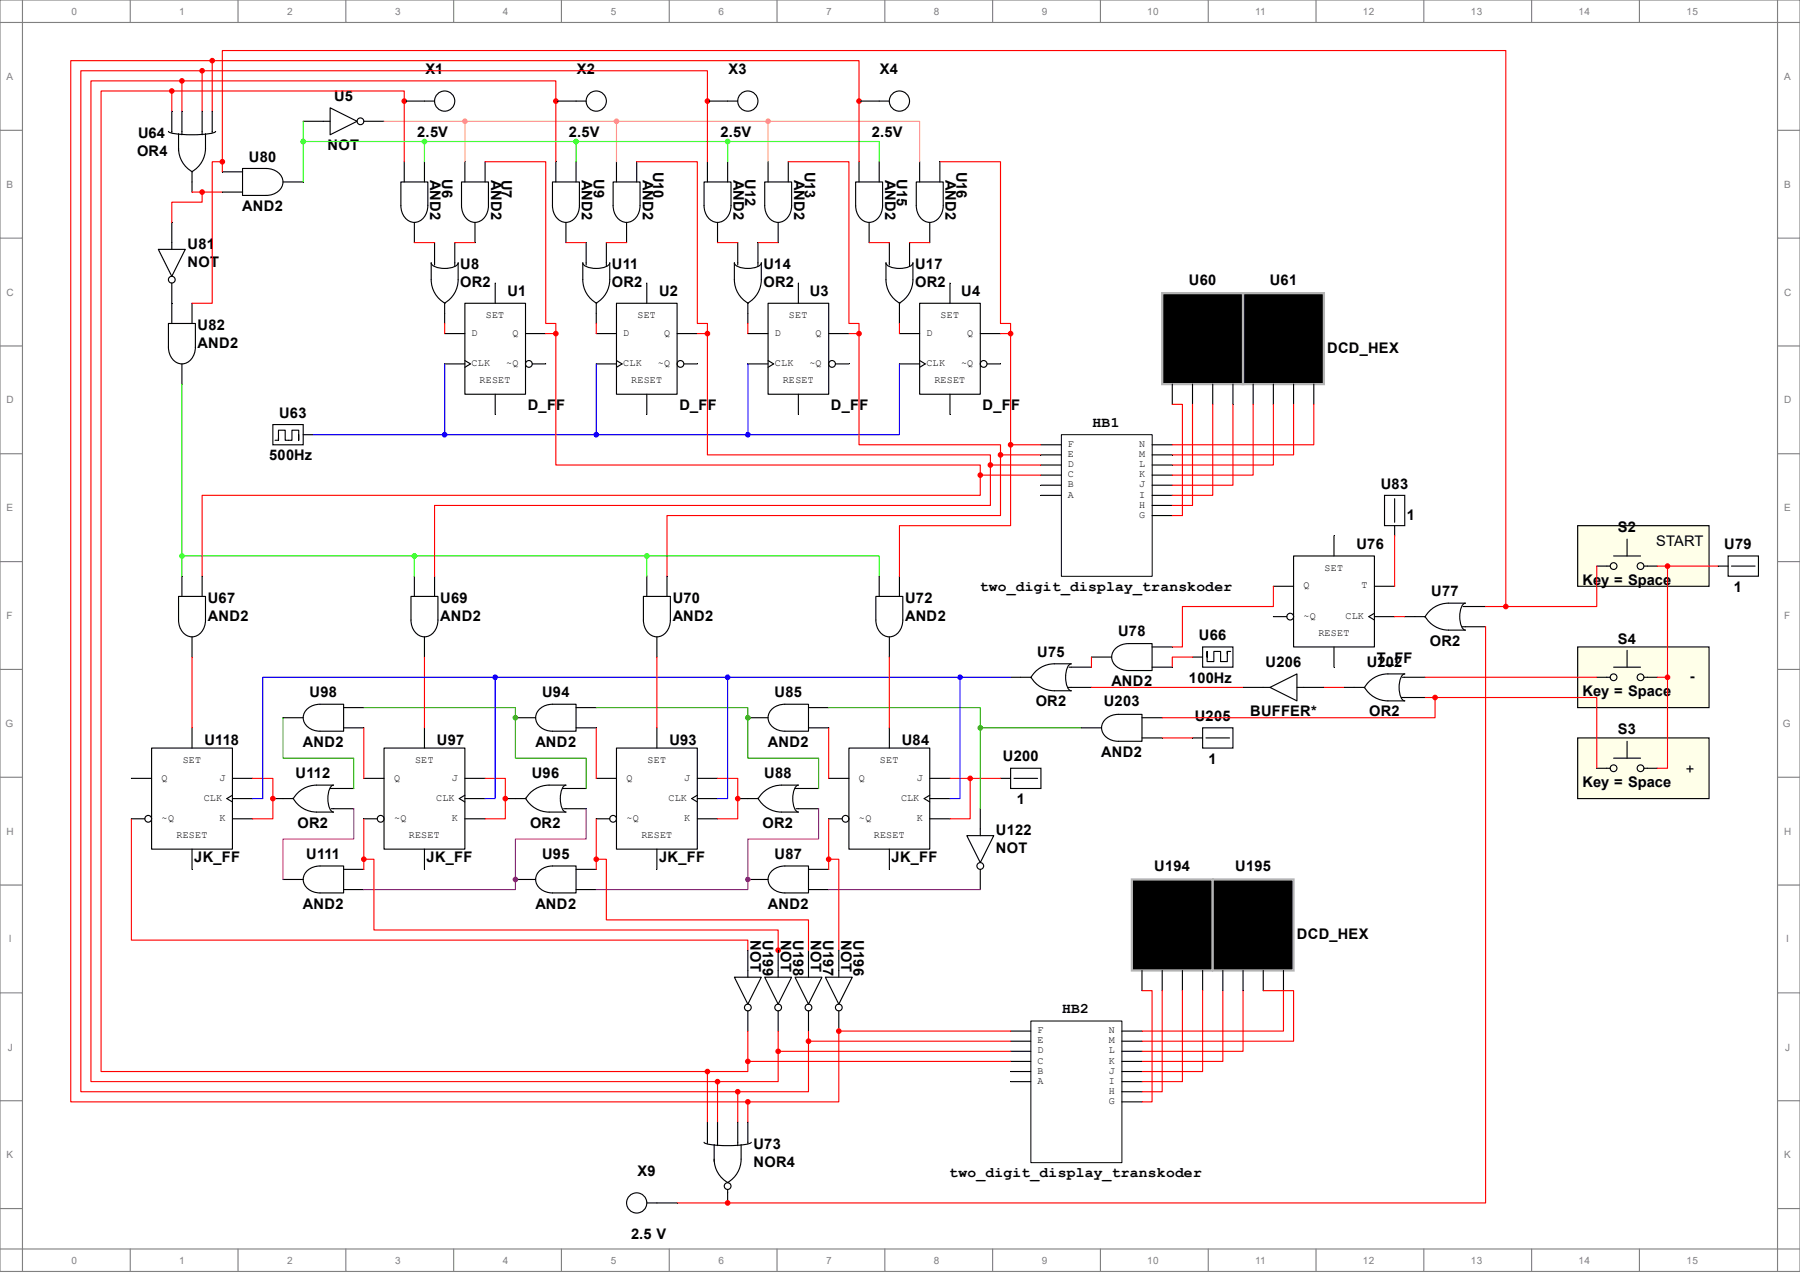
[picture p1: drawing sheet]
<svg xmlns="http://www.w3.org/2000/svg" width="297mm" height="210mm" viewBox="0 0 297 210" stroke-linecap="round" stroke-linejoin="round" font-family="sans-serif">
<g fill="none" stroke="#808080" stroke-width=".19">
<path d="M0 0h297v209.8h-297zM0 3.7h297M3.7 0v209.8M21.5 0v3.7M39.3 0v3.7M57.1 0v3.7M74.9 0v3.7M92.6 0v3.7M110.4 0v3.7M128.2 0v3.7M146 0v3.7M163.8 0v3.7"/>
<path d="M181.6 0v3.7M199.4 0v3.7M217.2 0v3.7M234.9 0v3.7M252.7 0v3.7M270.5 0v3.7M293.3 0v209.8M0 21.5h3.7M0 39.3h3.7M293.3 21.5h3.7M293.3 39.3h3.7M0 57.1h3.7"/>
<path d="M293.3 57.1h3.7M0 74.9h3.7M293.3 74.9h3.7M0 92.7h3.7M293.3 92.7h3.7M0 110.4h3.7M293.3 110.4h3.7M0 128.2h3.7M293.3 128.2h3.7M0 146h3.7M293.3 146h3.7M0 163.8h3.7"/>
<path d="M293.3 163.8h3.7M0 181.6h3.7M0 199.4h3.7M293.3 181.6h3.7M293.3 199.4h3.7M0 206.1h297M21.5 206.1v3.7M39.3 206.1v3.7M57.1 206.1v3.7M74.9 206.1v3.7M92.6 206.1v3.7M110.4 206.1v3.7"/>
<path d="M128.2 206.1v3.7M146 206.1v3.7M163.8 206.1v3.7M181.6 206.1v3.7M199.4 206.1v3.7M217.2 206.1v3.7M234.9 206.1v3.7M252.7 206.1v3.7M270.5 206.1v3.7"/>
</g>
<g fill="#ffffe9" stroke="#000" stroke-width=".19">
<path d="M260.3 86.7h21.7v10h-21.7z" fill-rule="evenodd"/>
<path d="M260.3 106.7h21.7v10h-21.7z" fill-rule="evenodd"/>
<path d="M260.3 121.7h21.7v10h-21.7z" fill-rule="evenodd"/>
</g>
<g fill="none" stroke="#000" stroke-width=".19">
<path d="M28.3 18.3v3.6M30 18.3v3.9M33.4 18.3v3.9M35 18.3v3.6M54.5 17.8l4.4 2.2-4.4 2.2zM66.7 16.7h5M91.7 16.7h5M116.7 16.7h5M141.7 16.7h5M27.8 21.7a5.2 5.2 0 0 0 3 .5l3.3-.1a2.08 2.08 0 0 0 1.5-.4M28.3 36.7v4.4M29.5 24.5a4.4 4.4 0 0 0 2.3 3.9"/>
<path d="M29.5 22.1v2.7M33.9 22.1a7.1 7.1 0 0 1-.8 4.9l-.9 .9-.5 .4v3.4M36.7 28.4h3.3M36.7 31.7h3.3M40 27.8h3.9a2.4 2.4 0 0 1 2.7 2.7 2.73 2.73 0 0 1-2.7 1.7h-3.9zM46.7 30h3.3M50 20h4.5M60 20h3.4M66.1 30h4.5v3.9a2.4 2.4 0 0 1-2.7 2.7 2.72 2.72 0 0 1-1.8-2.7zM66.7 26.7v3.3M68.4 36.7v3.3M70 26.7v3.3"/>
<path d="M76.2 30h4.4v3.9a2.4 2.4 0 0 1-2.7 2.7 2.72 2.72 0 0 1-1.7-2.7zM76.7 26.7v3.3M78.4 36.7v3.3M80 26.7v3.3M91.2 30h4.4v3.9a2.4 2.4 0 0 1-2.7 2.7 2.72 2.72 0 0 1-1.7-2.7zM91.7 26.7v3.3M93.4 36.7v3.3M95.1 26.7v3.3M101.2 30h4.4v3.9a2.4 2.4 0 0 1-2.7 2.7 2.72 2.72 0 0 1-1.7-2.7zM101.7 26.7v3.3M103.4 36.7v3.3M105.1 26.7v3.3"/>
<path d="M116.2 30h4.4v3.9a2.4 2.4 0 0 1-2.7 2.7 2.72 2.72 0 0 1-1.7-2.7zM116.7 26.7v3.3M118.4 36.7v3.3M120.1 26.7v3.3M126.2 30h4.4v3.9a2.4 2.4 0 0 1-2.7 2.7 2.72 2.72 0 0 1-1.7-2.7zM126.7 26.7v3.3M128.4 36.7v3.3M130.1 26.7v3.3M141.2 30h4.4v3.9a2.4 2.4 0 0 1-2.7 2.7 2.72 2.72 0 0 1-1.7-2.7zM141.7 26.7v3.3M143.4 36.7v3.3M145.1 26.7v3.3"/>
<path d="M151.2 30h4.4v3.9a2.4 2.4 0 0 1-2.7 2.7 2.72 2.72 0 0 1-1.7-2.7zM151.7 26.7v3.3M153.4 36.7v3.3M155.1 26.7v3.3M26.1 41.1h4.5l-2.3 4.5zM27.8 53.4h4.4v3.9a2.4 2.4 0 0 1-2.7 2.7 2.72 2.72 0 0 1-1.7-2.7zM28.3 46.7v6.7M31.7 50v3.4M71.7 40v3.7M73.4 50a4.4 4.4 0 0 0 2.2-3.9v-2.7a.79 .79 0 0 1-.7 .6 3.9 3.9 0 0 1-3.7-.4l-.1-.2a8.3 8.3 0 0 0 .5 4.7 4.4 4.4 0 0 0 1.9 1.9M73.4 55h3.3M73.4 50v3.4"/>
<path d="M75 40v3.9M76.7 50h10v15h-10zM76.7 59.5l.9 .5-.9 .6M81.7 46.7v3.3M86.7 55h3.3M96.7 40v3.7M98.4 50a4.4 4.4 0 0 0 2.2-3.9v-2.7a.79 .79 0 0 1-.6 .6 3.9 3.9 0 0 1-3.8-.4v-.2a8.3 8.3 0 0 0 .4 4.7 4.4 4.4 0 0 0 1.9 1.9M98.4 55h3.3M98.4 50v3.4M100.1 40v3.9M101.7 50h10v15h-10zM101.7 59.5l.9 .5-.9 .6"/>
<path d="M106.7 46.7v3.3M111.7 55h3.4M121.7 40v3.7M123.4 50a4.4 4.4 0 0 0 2.2-3.9v-2.7a.79 .79 0 0 1-.6 .6 3.9 3.9 0 0 1-3.7-.4l-.1-.2a8.3 8.3 0 0 0 .4 4.7 4.4 4.4 0 0 0 1.9 1.9M123.4 55h3.3M123.4 50v3.4M125.1 40v3.9M126.7 50h10v15h-10zM126.7 59.5l1 .5-1 .6M131.7 46.7v3.3M136.7 55h3.4M146.7 40v3.7"/>
<path d="M148.4 50a4.4 4.4 0 0 0 2.2-3.9v-2.7a.79 .79 0 0 1-.6 .6 3.9 3.9 0 0 1-3.7-.4l-.1-.2a8.3 8.3 0 0 0 .4 4.7 4.4 4.4 0 0 0 1.9 1.9M148.4 55h3.3M148.4 50v3.4M150.1 40v3.9M151.7 50h10.1v15h-10.1zM151.7 59.5l1 .5-1 .6M156.7 46.7v3.3M161.8 55h3.3M30 60v3.4M45 70h5v3.4h-5zM45.4 72.6h.6M49.3 71.7v.9v-1.6h-1.1v1.6h-1.1v-1.6h-1.1v1.6v-.3"/>
<path d="M50 71.7h1.7M73.4 60h3.3M81.7 65v3.4M87.8 60h2.2M98.4 60h3.3M106.7 65v3.4M112.8 60h2.3M123.4 60h3.3M131.7 65v3.4M137.9 60h2.2M148.4 60h3.3M156.7 65v3.4"/>
<path d="M162.9 60h2.2M171.8 78.4h3.3M171.8 76.7h3.3M171.8 75h3.3M171.8 73.4h3.3M190.1 78.4h3.3M190.1 76.7h3.3M190.1 75h3.3M190.1 73.4h3.3M193.4 63.4v3.3M196.8 63.4v3.3M200.1 63.4v3.3"/>
<path d="M203.4 63.4v3.3M206.8 63.4v3.3M210.1 63.4v3.3M213.4 63.4v3.3M216.8 63.4v3.3M29.5 98.4h4.4v3.9a2.4 2.4 0 0 1-2.7 2.7 2.72 2.72 0 0 1-1.7-2.7zM30 95.1v3.3M33.4 95.1v3.3M67.8 98.4h4.5v3.9a2.4 2.4 0 0 1-2.8 2.7 2.72 2.72 0 0 1-1.7-2.7zM68.4 95.1v3.3M71.7 95.1v3.3M106.7 95.1v3.3"/>
<path d="M110.1 95.1v3.3M144.5 98.4h4.5v3.9a2.4 2.4 0 0 1-2.8 2.7 2.72 2.72 0 0 1-1.7-2.7zM145.1 95.1v3.3M148.4 95.1v3.3M171.8 81.7h3.3M171.8 80h3.3M190.1 81.7h3.3M190.1 80h3.3M190.1 83.4h3.3M190.1 85.1h3.3M210.1 96.7h3.3M213.4 91.7h13.4v15h-13.4z"/>
<path d="M220.1 88.4v3.3M226.8 96.7h3.3M228.5 81.7h3.3v5h-3.3zM230.1 82.3v3.9M230.1 86.7v1.7M241.8 99.5a8.3 8.3 0 0 0-4.8 .5 4.4 4.4 0 0 0-1.9 1.8M241.8 99.5a2.07 2.07 0 0 0-.9 2.2 2.08 2.08 0 0 0 .9 2.3M263.5 93.4h2.2M266.3 91.7h4.4M268.5 88.9v2.8M271.3 93.4h2.2M283.5 93.4h1.7"/>
<path d="M285.2 91.7h5v3.4h-5zM285.7 93.4h3.9M31.7 105.1v3.3M46.7 118.4h3.3M52.8 116.2h3.9v4.4h-3.9a2.4 2.4 0 0 1-2.7-2.7 2.72 2.72 0 0 1 2.7-1.7M56.7 116.7h3.3M70 105.1v3.3M85 118.4h3.4M91.2 116.2h3.9v4.4h-3.9a2.4 2.4 0 0 1-2.7-2.7 2.72 2.72 0 0 1 2.7-1.7M95.1 116.7h3.3M108.4 105.1v3.3M110.6 102.3v-3.9h-4.4v3.9a2.4 2.4 0 0 0 2.7 2.7 2.73 2.73 0 0 0 1.7-2.7"/>
<path d="M123.4 118.4h3.3M129.5 116.2h3.9v4.4h-3.9a2.4 2.4 0 0 1-2.7-2.7 2.72 2.72 0 0 1 2.7-1.7M133.4 116.7h3.3M146.7 105.1v3.3M166.8 111.7h3.3M170.1 111.7a4.4 4.4 0 0 0 3.9 2.3h2.8a2.08 2.08 0 0 1-1-2.3 2.07 2.07 0 0 1 1-2.2 8.3 8.3 0 0 0-4.8 .5 4.4 4.4 0 0 0-1.9 1.8M176.2 113.4h3.9M176.4 110.1h3.7M180.1 108.4h3.3M182.4 118.7a3.1 3.1 0 0 1 2.1-.8h3.9v4.4h-3.9a2.4 2.4 0 0 1-2.7-2.7zM184 107a3.1 3.1 0 0 1 2.2-.8h3.9v4.4h-3.9a2.4 2.4 0 0 1-2.7-2.7zM188.4 118.4h3.4"/>
<path d="M190.1 110.1h3.3M190.1 106.7h3.3M196.8 108.4h1.6M198.4 106.7h5v3.4h-5zM202.5 107.8v-.3v1.6h-1.1v-1.6h-1.1v1.6h-1.1v-1.6v.9M202.5 107.5h.6M205.1 113.4h4.5M209.6 113.4l4.4-2.2v4.4zM210.1 101.7h2.2M214 113.4h4.5M220.1 106.7v3.4M221.8 113.4h3.3"/>
<path d="M225.2 113.4a4.4 4.4 0 0 0 3.8 2.2h2.8a2.08 2.08 0 0 1-.9-2.2 2.07 2.07 0 0 1 .9-2.2h-2.8a4.4 4.4 0 0 0-3.9 2.3M226.8 101.7h3.3M226.8 101.2l-.9 .5 .9 .6M231.2 115.1h3.9M231.4 111.7h3.7M231.8 101.7h3.3M235.2 101.7a4.4 4.4 0 0 0 3.8 2.3h2.8M241.2 103.4h3.9M241.4 100.1h3.7M263.5 111.7h2.2M266.3 110.1h4.4M268.5 107.3v2.8"/>
<path d="M271.3 111.7h2.2M21.7 128.4h3.3M21.7 135.1h2.2M25 123.4h13.4v16.7h-13.4zM31.7 120.1v3.3M38.4 128.4h3.3M38.4 135.1h3.3M38.4 131.7h3.3M38.4 131.2l-1 .5 1 .6M45 131.7h3.4M48.4 131.7a4.4 4.4 0 0 0 3.8 2.3h2.8a2.08 2.08 0 0 1-.9-2.3 2.07 2.07 0 0 1 .9-2.2h-2.8a4.4 4.4 0 0 0-3.8 2.3M54.5 130.1h3.9"/>
<path d="M54.7 133.4h3.7M56.7 120.1h3.3M60 128.4h3.4M60 135.1h2.3M63.4 123.4h13.3v16.7h-13.3zM70 120.1v3.3M76.7 128.4h3.3M76.7 135.1h3.3M76.7 131.7h3.3M76.7 131.2l-.9 .5 .9 .6M83.4 131.7h3.3M86.7 131.7a4.4 4.4 0 0 0 3.9 2.3h2.8a2.08 2.08 0 0 1-.9-2.3 2.07 2.07 0 0 1 .9-2.2h-2.8a4.4 4.4 0 0 0-3.9 2.3"/>
<path d="M92.8 130.1h3.9M93 133.4h3.7M95.1 120.1h3.3M98.4 128.4h3.3M98.4 135.1h2.2M101.7 123.4h13.4v16.7h-13.4zM108.4 120.1v3.3M115.1 128.4h3.3M115.1 135.1h3.3M115.1 131.7h3.3M115.1 131.2l-1 .5 1 .6M121.7 131.7h3.4"/>
<path d="M125.1 131.7a4.4 4.4 0 0 0 3.9 2.3h2.7M131.2 130.1h3.9M131.4 133.4h3.7M131.7 129.5a8.4 8.4 0 0 0-4.7 .5 4.4 4.4 0 0 0-1.9 1.8M131.7 129.5a2.07 2.07 0 0 0-.9 2.2 2.08 2.08 0 0 0 .9 2.3M133.4 120.1h3.3M136.7 128.4h3.4M136.7 135.1h2.3M140.1 123.4h13.3v16.7h-13.3zM146.7 120.1v3.3M153.4 128.4h3.3M153.4 135.1h3.3"/>
<path d="M153.4 131.7h3.3M153.4 131.2l-.9 .5 .9 .6M159.5 137.9h4.5l-2.2 4.4zM161.8 133.4v4.5M165.1 128.4h1.7M166.8 126.7h5v3.4h-5zM167.3 128.4h3.9M178.4 120.1h3.4M188.4 121.7h3.4M196.8 121.7h1.6M198.4 120.1h5v3.3h-5zM199 121.7h3.9"/>
<path d="M263.5 126.7h2.2M266.3 125.1h4.4M268.5 122.3v2.8M271.3 126.7h2.2M31.7 140.1v3.3M46.7 145.1h3.3M50.6 143.7a3.1 3.1 0 0 1 2.2-.8h3.9v4.4h-3.9a2.4 2.4 0 0 1-2.7-2.7zM56.7 143.4h3.3M56.7 146.8h3.3M70 140.1v3.3M85 145.1h3.4M89 143.7a3.1 3.1 0 0 1 2.2-.8h3.9v4.4h-3.9a2.4 2.4 0 0 1-2.7-2.7z"/>
<path d="M95.1 143.4h3.3M95.1 146.8h3.3M108.4 140.1v3.3M123.4 156.8v4.4M123.4 145.1h3.3M127.3 143.7a3.1 3.1 0 0 1 2.2-.8h3.9v4.4h-3.9a2.4 2.4 0 0 1-2.7-2.7zM128.4 156.8v4.4M133.4 143.4h3.3M133.4 146.8h3.3M133.4 156.8v4.4M138.4 156.8v4.4M146.7 140.1v3.3"/>
<path d="M161.8 143.4v3.4M121.2 161.2h4.4l-2.2 4.5zM123.4 166.8v3.3M126.2 161.2h4.4l-2.2 4.5zM128.4 166.8v3.3M131.2 161.2h4.4l-2.2 4.5zM133.4 166.8v3.3M136.2 161.2h4.4l-2.2 4.5zM138.4 166.8v3.3M166.8 178.4h3.3M166.8 176.8h3.3M166.8 175.1h3.3"/>
<path d="M166.8 173.4h3.3M166.8 171.8h3.3M166.8 170.1h3.3M185.1 178.4h3.3M185.1 176.8h3.3M185.1 175.1h3.3M185.1 173.4h3.3M185.1 171.8h3.3M185.1 170.1h3.3M188.4 160.1v3.3M191.8 160.1v3.3M195.1 160.1v3.3"/>
<path d="M198.4 160.1v3.3M201.8 160.1v3.3M205.1 160.1v3.3M208.4 160.1v3.3M211.8 160.1v3.3M106.7 198.5h5M116.2 188.5a5.2 5.2 0 0 0 3 .5l3.3-.1a2.08 2.08 0 0 0 1.5-.4M116.7 185.1v3.5M117.8 191.2a4.4 4.4 0 0 0 2.3 3.9M117.8 188.8v2.8M118.4 185.1v3.9M120.1 196.2v2.3"/>
<path d="M121.7 185.1v3.9M122.3 188.8v2.4M122.3 191.2a4.4 4.4 0 0 1-2.3 3.9M123.4 185.1v3.5M185.1 180.1h3.3M185.1 181.8h3.3"/>
<circle cx="73.4" cy="16.7" r="1.67"/>
<circle cx="98.4" cy="16.7" r="1.67"/>
<circle cx="123.4" cy="16.7" r="1.67"/>
<circle cx="148.4" cy="16.7" r="1.67"/>
<circle cx="59.5" cy="20" r=".56"/>
<circle cx="28.3" cy="46.1" r=".56"/>
<circle cx="87.3" cy="60" r=".56"/>
<circle cx="112.3" cy="60" r=".56"/>
<circle cx="137.3" cy="60" r=".56"/>
<circle cx="162.3" cy="60" r=".56"/>
<circle cx="266.3" cy="93.4" r=".56"/>
<circle cx="270.7" cy="93.4" r=".56"/>
<circle cx="212.9" cy="101.7" r=".56"/>
<circle cx="266.3" cy="111.7" r=".56"/>
<circle cx="270.7" cy="111.7" r=".56"/>
<circle cx="24.5" cy="135.1" r=".56"/>
<circle cx="62.8" cy="135.1" r=".56"/>
<circle cx="101.2" cy="135.1" r=".56"/>
<circle cx="139.5" cy="135.1" r=".56"/>
<circle cx="266.3" cy="126.7" r=".56"/>
<circle cx="270.7" cy="126.7" r=".56"/>
<circle cx="161.8" cy="142.9" r=".56"/>
<circle cx="123.4" cy="166.2" r=".56"/>
<circle cx="128.4" cy="166.2" r=".56"/>
<circle cx="133.4" cy="166.2" r=".56"/>
<circle cx="138.4" cy="166.2" r=".56"/>
<circle cx="105.1" cy="198.5" r="1.67"/>
<circle cx="120.1" cy="195.7" r=".56"/>
</g>
<g fill="#1200ff" stroke="#1200ff" stroke-width=".19">
<circle cx="123.4" cy="71.7" r=".37"/>
<circle cx="98.4" cy="71.7" r=".37"/>
<circle cx="73.4" cy="71.7" r=".37"/>
<circle cx="120.1" cy="111.7" r=".37"/>
<circle cx="81.7" cy="111.7" r=".37"/>
<circle cx="158.4" cy="111.7" r=".37"/>
</g>
<path d="M51.7 71.7h71.7M73.4 60v11.7M98.4 60v11.7M123.4 60v11.7M148.4 60v11.7h-25M81.7 111.7v20h-1.7M81.7 111.7h-38.3v20h-1.7M81.7 111.7h85.1M120.1 111.7v20h-1.7M158.4 111.7v20h-1.7" fill="none" stroke="#1200ff" stroke-width=".19"/>
<g fill="none" stroke="#f00" stroke-width=".19">
<path d="M28.3 15h38.4v1.7M28.3 15h-11.6v161.8h100M28.3 15v3.3M30 13.3h61.7v3.4M30 13.3h-15v165.1h103.4M30 13.3v5M33.4 11.7h83.3v5M33.4 11.7h-20.1v168.4h108.4M33.4 11.7v6.6M35 10h106.7v6.7M35 10h-23.3v171.8h111.7M35 10v8.3"/>
<path d="M66.7 16.7h.1M66.7 16.7v10M91.7 16.7h.1M91.7 16.7v10M116.7 16.7h.1M116.7 16.7v10M141.7 16.7h.1M141.7 16.7v10M31.7 31.7h5M33.4 31.7v1.7h-5.1v3.3M36.7 26.7h-1.7v23.3h-3.3M36.7 26.7v-18.4h211.8v91.8"/>
<path d="M36.7 26.7v1.7M80 26.7h10v26.7h1.7v1.6M105.1 26.7h10v26.7h1.6v1.6M130.1 26.7h10v26.7h1.6v1.6M155.1 26.7h10v26.7h1.7v1.6M68.4 40h3.3M73.4 53.4v1.6M75 40h3.4M90 55h1.7M91.7 55v21.7h70.1v1.7M93.4 40h3.3M98.4 53.4v1.6"/>
<path d="M100.1 40h3.3M115.1 55h1.6M116.7 55v20h46.7v1.7M118.4 40h3.3M123.4 53.4v1.6M125.1 40h3.3M140.1 55h1.6M141.7 55v18.4h23.4v1.6M143.4 40h3.3M148.4 53.4v1.6M150.1 40h3.3M165.1 55h1.7"/>
<path d="M166.8 55v18.4M161.8 78.4v3.3h-128.4v13.4M161.8 78.4h10M163.4 76.7v6.7h-91.7v11.7M163.4 76.7h8.4M165.1 75v10.1h-55v10M165.1 75h6.7M166.8 73.4v13.3h-18.4v8.4M166.8 73.4h5M193.4 66.7h1.7v18.4h-1.7M196.8 66.7v16.7h-3.4M200.1 66.7v15h-6.7"/>
<path d="M203.4 66.7v13.3h-10M206.8 66.7v11.7h-13.4M210.1 66.7v10h-16.7M213.4 66.7v8.3h-20M216.8 66.7v6.7h-23.4M210.1 96.7v3.4h-15v6.6h-1.7M230.1 88.4v8.3M263.5 93.4v6.7h-15M273.5 93.4h10M275.1 93.4v18.3M31.7 108.4v11.7M70 108.4v11.7"/>
<path d="M108.4 108.4v11.7M146.7 108.4v11.7M180.1 113.4h25M180.1 108.4v1.7M196.8 108.4h-3.4v1.7M218.5 113.4h3.3M230.1 101.7h1.7M235.1 111.7h28.4M235.1 115.1h1.7M236.8 115.1v3.3h-45M236.8 115.1h26.7v11.6M245.1 103.4v95.1h-133.4"/>
<path d="M245.1 100.1h3.4M273.5 111.7h1.6M275.1 111.7v15h-1.6M21.7 135.1v20h101.7v1.7M41.7 128.4h3.3v6.7h-3.3M60 120.1v8.3M60 135.1v8.3M80 128.4h3.4v6.7h-3.4M98.4 120.1v8.3M98.4 135.1v8.3M118.4 128.4h3.3v6.7h-3.3M136.7 120.1v8.3"/>
<path d="M136.7 135.1v8.3M156.7 128.4h8.4M160.1 128.4v6.7h-3.4M191.8 121.7h5M60 141.8h1.7v11.6h66.7v3.4M98.4 141.8h1.7v10h33.3v5M136.7 141.8h1.7v15M116.7 176.8v8.3M118.4 178.4v6.7M123.4 175.1v1.7h-6.7M123.4 170.1v5M123.4 175.1h43.4"/>
<path d="M128.4 173.4v5h-10M128.4 170.1v3.3M128.4 173.4h38.4M133.4 171.8v8.3h-11.7M133.4 170.1v1.7M133.4 171.8h33.4M166.8 170.1h-28.4v11.7h-15M188.4 163.4h1.7v18.4h-1.7M191.8 163.4v16.7h-3.4M195.1 163.4v15h-6.7M198.4 163.4v13.4h-10M201.8 163.4v11.7h-13.4"/>
<path d="M205.1 163.4v10h-16.7M208.4 163.4h5v8.4h-25M211.8 163.4v6.7h-23.4M121.7 180.1v5M123.4 181.8v3.3"/>
</g>
<g fill="#ffc057" stroke="#ffc057" stroke-width=".19">
<circle cx="76.7" cy="20" r=".37"/>
<circle cx="101.7" cy="20" r=".37"/>
<circle cx="126.7" cy="20" r=".37"/>
</g>
<path d="M63.4 20h63.3M76.7 20v6.7M101.7 20v6.7M126.7 20h25v6.7M126.7 20v6.7" fill="none" stroke="#ffc057" stroke-width=".19"/>
<g fill="#12ff00" stroke="#12ff00" stroke-width=".19">
<circle cx="95.1" cy="23.3" r=".37"/>
<circle cx="120.1" cy="23.3" r=".37"/>
<circle cx="30" cy="91.7" r=".37"/>
<circle cx="68.4" cy="91.7" r=".37"/>
<circle cx="106.7" cy="91.7" r=".37"/>
<circle cx="70" cy="23.3" r=".37"/>
<circle cx="50" cy="23.3" r=".37"/>
</g>
<path d="M50 23.3h70.1M50 20v10M70 23.3v3.4M95.1 23.3v3.4M120.1 23.3h25v3.4M120.1 23.3v3.4M30 63.4v31.7M30 91.7h76.7M68.4 91.7v3.4M106.7 91.7h38.4v3.4M106.7 91.7v3.4" fill="none" stroke="#12ff00" stroke-width=".19"/>
<g fill="#f00" stroke="#f00" stroke-width=".19">
<circle cx="91.7" cy="55" r=".37"/>
<circle cx="116.7" cy="55" r=".37"/>
<circle cx="141.7" cy="55" r=".37"/>
<circle cx="166.8" cy="55" r=".37"/>
<circle cx="121.7" cy="131.7" r=".37"/>
<circle cx="83.4" cy="131.7" r=".37"/>
<circle cx="45" cy="131.7" r=".37"/>
<circle cx="60" cy="141.8" r=".37"/>
<circle cx="98.4" cy="141.8" r=".37"/>
<circle cx="128.4" cy="156.8" r=".37"/>
<circle cx="136.7" cy="141.8" r=".37"/>
<circle cx="160.1" cy="128.4" r=".37"/>
<circle cx="123.4" cy="175.1" r=".37"/>
<circle cx="128.4" cy="173.4" r=".37"/>
<circle cx="133.4" cy="171.8" r=".37"/>
<circle cx="138.4" cy="170.1" r=".37"/>
<circle cx="166.8" cy="73.4" r=".37"/>
<circle cx="165.1" cy="75" r=".37"/>
<circle cx="163.4" cy="76.7" r=".37"/>
<circle cx="161.8" cy="78.4" r=".37"/>
<circle cx="66.7" cy="16.7" r=".37"/>
<circle cx="91.7" cy="16.7" r=".37"/>
<circle cx="116.7" cy="16.7" r=".37"/>
<circle cx="141.7" cy="16.7" r=".37"/>
<circle cx="28.3" cy="15" r=".37"/>
<circle cx="30" cy="13.3" r=".37"/>
<circle cx="33.4" cy="11.7" r=".37"/>
<circle cx="35" cy="10" r=".37"/>
<circle cx="33.4" cy="31.7" r=".37"/>
<circle cx="36.7" cy="26.7" r=".37"/>
<circle cx="123.4" cy="181.8" r=".37"/>
<circle cx="121.7" cy="180.1" r=".37"/>
<circle cx="118.4" cy="178.4" r=".37"/>
<circle cx="116.7" cy="176.8" r=".37"/>
<circle cx="236.8" cy="115.1" r=".37"/>
<circle cx="275.1" cy="93.4" r=".37"/>
<circle cx="275.1" cy="111.7" r=".37"/>
<circle cx="248.5" cy="100.1" r=".37"/>
<circle cx="120.1" cy="198.5" r=".37"/>
</g>
<path d="M175.1 71.7h15v23.4h-15zM170.1 168.4h15v23.4h-15z" fill="none" stroke="#000" stroke-width=".17"/>
<g fill="#000" stroke="#b4b4b4" stroke-width=".37">
<path d="M191.8 48.4h13.3v15h-13.3z" fill-rule="evenodd"/>
<path d="M205.1 48.4h13.4v15h-13.4z" fill-rule="evenodd"/>
<path d="M186.8 145.1h13.3v15h-13.3z" fill-rule="evenodd"/>
<path d="M200.1 145.1h13.3v15h-13.3z" fill-rule="evenodd"/>
</g>
<path d="M46.7 118.4v6.7h11.7v5M60 116.7h25v8.4h11.7v5M98.4 116.7h25v8.4h11.7v5M136.7 116.7h25.1v3.4M161.8 120.1h16.6M161.8 120.1v13.3" fill="none" stroke="#27c000" stroke-width=".19"/>
<path d="M58.4 133.4v5h-11.7v6.7M96.7 133.4v5h-11.7v8.4h-25M135.1 133.4v5h-11.7v8.4h-25M136.7 146.8h25.1" fill="none" stroke="#aa00c0" stroke-width=".19"/>
<g fill="#27c000" stroke="#27c000" stroke-width=".19">
<circle cx="123.4" cy="118.4" r=".37"/>
<circle cx="85" cy="118.4" r=".37"/>
<circle cx="161.8" cy="120.1" r=".37"/>
</g>
<g fill="#aa00c0" stroke="#aa00c0" stroke-width=".19">
<circle cx="85" cy="145.1" r=".37"/>
<circle cx="123.4" cy="145.1" r=".37"/>
</g>
<g font-size="2.4">
<text x="55.1" y="16.6">U5</text>
<text x="70.2" y="12.2">X1</text>
<text x="95.2" y="12.2">X2</text>
<text x="120.2" y="12.2">X3</text>
<text x="145.2" y="12.2">X4</text>
<text x="22.8" y="22.8">U64</text>
<text x="68.8" y="22.6">2.5V</text>
<text x="93.9" y="22.6">2.5V</text>
<text x="118.9" y="22.6">2.5V</text>
<text x="143.8" y="22.6">2.5V</text>
<text x="22.6" y="25.7">OR4</text>
<text x="41.1" y="26.7">U80</text>
<text x="54.1" y="24.8">NOT</text>
<text x="71" y="29.6" transform="rotate(90 71 29.6)">AND2</text>
<text x="72.9" y="29.5" transform="rotate(90 72.9 29.5)">U6</text>
<text x="81" y="29.6" transform="rotate(90 81 29.6)">AND2</text>
<text x="82.8" y="29.7" transform="rotate(90 82.8 29.7)">U7</text>
<text x="96" y="29.6" transform="rotate(90 96 29.6)">AND2</text>
<text x="98" y="29.5" transform="rotate(90 98 29.5)">U9</text>
<text x="106" y="29.6" transform="rotate(90 106 29.6)">AND2</text>
<text x="107.8" y="28.3" transform="rotate(90 107.8 28.3)">U10</text>
<text x="121" y="29.6" transform="rotate(90 121 29.6)">AND2</text>
<text x="123" y="29.5" transform="rotate(90 123 29.5)">U12</text>
<text x="131" y="29.6" transform="rotate(90 131 29.6)">AND2</text>
<text x="132.8" y="28.3" transform="rotate(90 132.8 28.3)">U13</text>
<text x="146.1" y="29.6" transform="rotate(90 146.1 29.6)">AND2</text>
<text x="148" y="29.5" transform="rotate(90 148 29.5)">U15</text>
<text x="156" y="29.6" transform="rotate(90 156 29.6)">AND2</text>
<text x="157.8" y="28.3" transform="rotate(90 157.8 28.3)">U16</text>
<text x="40" y="34.8">AND2</text>
<text x="30.9" y="41.1">U81</text>
<text x="30.9" y="44.1">NOT</text>
<text x="75.9" y="44.4">U8</text>
<text x="75.9" y="47.4">OR2</text>
<text x="101" y="44.4">U11</text>
<text x="101" y="47.4">OR2</text>
<text x="126" y="44.4">U14</text>
<text x="126" y="47.4">OR2</text>
<text x="151" y="44.4">U17</text>
<text x="151" y="47.4">OR2</text>
<text x="196.2" y="47">U60</text>
<text x="209.5" y="47">U61</text>
<text x="83.7" y="48.9">U1</text>
<text x="108.8" y="48.9">U2</text>
<text x="133.6" y="48.9">U3</text>
<text x="158.6" y="48.9">U4</text>
<text x="32.6" y="54.4">U82</text>
<text x="32.6" y="57.4">AND2</text>
<text x="219" y="58.2">DCD_HEX</text>
<text x="46.1" y="68.9">U63</text>
<text x="87.1" y="67.6">D_FF</text>
<text x="112.1" y="67.6">D_FF</text>
<text x="137.1" y="67.6">D_FF</text>
<text x="162.1" y="67.6">D_FF</text>
<text x="180.3" y="70.4">HB1</text>
<text x="44.4" y="75.9">500Hz</text>
<text x="227.8" y="80.6">U83</text>
<text x="232.2" y="85.8">1</text>
<text x="267" y="87.8">S2</text>
<text x="223.8" y="90.6">U76</text>
<text x="273.3" y="90">START</text>
<text x="284.5" y="90.6">U79</text>
<text x="34.3" y="99.5">U67</text>
<text x="72.6" y="99.5">U69</text>
<text x="111" y="99.5">U70</text>
<text x="149.4" y="99.5">U72</text>
<text x="161.7" y="97.5">two_digit_display_transkoder</text>
<text x="236.2" y="98.4">U77</text>
<text x="261.1" y="96.5">Key = Space</text>
<text x="286.1" y="97.6">1</text>
<text x="34.3" y="102.4">AND2</text>
<text x="72.6" y="102.4">AND2</text>
<text x="111" y="102.4">AND2</text>
<text x="149.4" y="102.4">AND2</text>
<text x="184.5" y="104.9">U78</text>
<text x="197.8" y="105.6">U66</text>
<text x="235.9" y="106.5">OR2</text>
<text x="267" y="106.2">S4</text>
<text x="171.2" y="108.4">U75</text>
<text x="183.4" y="113.2">AND2</text>
<text x="196.2" y="112.6">100Hz</text>
<text x="208.8" y="110.1">U206</text>
<text x="225.5" y="110.1">U202</text>
<text x="227.2" y="109.3">T_FF</text>
<text x="278.8" y="112.3">-</text>
<text x="51.1" y="115.1">U98</text>
<text x="89.5" y="115.1">U94</text>
<text x="127.8" y="115.1">U85</text>
<text x="170.9" y="116.5">OR2</text>
<text x="182.1" y="116.5">U203</text>
<text x="197.1" y="119">U205</text>
<text x="206.3" y="118.2">BUFFER*</text>
<text x="225.9" y="118.2">OR2</text>
<text x="261.1" y="114.9">Key = Space</text>
<text x="33.7" y="122.9">U118</text>
<text x="50" y="123.2">AND2</text>
<text x="72.1" y="122.9">U97</text>
<text x="88.3" y="123.2">AND2</text>
<text x="110.4" y="122.9">U93</text>
<text x="126.7" y="123.2">AND2</text>
<text x="148.8" y="122.9">U84</text>
<text x="165.5" y="125.6">U200</text>
<text x="181.7" y="124.9">AND2</text>
<text x="199.4" y="126">1</text>
<text x="267" y="121.2">S3</text>
<text x="48.8" y="128.4">U112</text>
<text x="87.8" y="128.4">U96</text>
<text x="126.1" y="128.4">U88</text>
<text x="261.1" y="129.9">Key = Space</text>
<text x="278.2" y="127.6">+</text>
<text x="49.1" y="136.5">OR2</text>
<text x="87.5" y="136.5">OR2</text>
<text x="125.8" y="136.5">OR2</text>
<text x="164.3" y="137.8">U122</text>
<text x="167.8" y="132.7">1</text>
<text x="32" y="142.3">JK_FF</text>
<text x="50.5" y="141.7">U111</text>
<text x="70.4" y="142.3">JK_FF</text>
<text x="89.5" y="141.7">U95</text>
<text x="108.8" y="142.3">JK_FF</text>
<text x="127.8" y="141.7">U87</text>
<text x="147.1" y="142.3">JK_FF</text>
<text x="164.3" y="140.8">NOT</text>
<text x="190.5" y="143.8">U194</text>
<text x="203.8" y="143.8">U195</text>
<text x="50" y="149.9">AND2</text>
<text x="88.3" y="149.9">AND2</text>
<text x="126.7" y="149.9">AND2</text>
<text x="123.8" y="155.1" transform="rotate(90 123.8 155.1)">NOT</text>
<text x="125.9" y="155.1" transform="rotate(90 125.9 155.1)">U199</text>
<text x="128.8" y="155.1" transform="rotate(90 128.8 155.1)">NOT</text>
<text x="130.9" y="155.1" transform="rotate(90 130.9 155.1)">U198</text>
<text x="133.8" y="155.1" transform="rotate(90 133.8 155.1)">NOT</text>
<text x="135.8" y="155.1" transform="rotate(90 135.8 155.1)">U197</text>
<text x="138.8" y="155.1" transform="rotate(90 138.8 155.1)">NOT</text>
<text x="140.8" y="155.1" transform="rotate(90 140.8 155.1)">U196</text>
<text x="214" y="154.9">DCD_HEX</text>
<text x="175.3" y="167.1">HB2</text>
<text x="124.3" y="189.5">U73</text>
<text x="105.2" y="194">X9</text>
<text x="124.3" y="192.5">NOR4</text>
<text x="156.6" y="194.2">two_digit_display_transkoder</text>
<text x="104.1" y="204.4">2.5 V</text>
</g>
<g font-size="1.7" fill="#808080">
<text x="11.8" y="2.5">0</text>
<text x="29.6" y="2.5">1</text>
<text x="47.4" y="2.5">2</text>
<text x="65.2" y="2.5">3</text>
<text x="83" y="2.5">4</text>
<text x="100.8" y="2.5">5</text>
<text x="118.5" y="2.5">6</text>
<text x="136.3" y="2.5">7</text>
<text x="154.1" y="2.5">8</text>
<text x="171.9" y="2.5">9</text>
<text x="189.3" y="2.5">10</text>
<text x="207.1" y="2.5">11</text>
<text x="224.9" y="2.5">12</text>
<text x="242.7" y="2.5">13</text>
<text x="260.5" y="2.5">14</text>
<text x="278.3" y="2.5">15</text>
<text x="1.1" y="13.2">A</text>
<text x="294.4" y="13.2">A</text>
<text x="1.1" y="31">B</text>
<text x="294.4" y="31">B</text>
<text x="1.1" y="48.8">C</text>
<text x="294.4" y="48.8">C</text>
<text x="1.1" y="66.5">D</text>
<text x="294.4" y="66.5">D</text>
<text x="1.1" y="84.4">E</text>
<text x="294.4" y="84.4">E</text>
<text x="1.1" y="102.2">F</text>
<text x="294.4" y="102.2">F</text>
<text x=".9" y="119.9">G</text>
<text x="294.2" y="119.9">G</text>
<text x="1.1" y="137.7">H</text>
<text x="294.4" y="137.7">H</text>
<text x="1.5" y="155.5">I</text>
<text x="294.7" y="155.5">I</text>
<text x="1.3" y="173.3">J</text>
<text x="294.6" y="173.3">J</text>
<text x="1.1" y="191.1">K</text>
<text x="294.4" y="191.1">K</text>
<text x="11.8" y="208.5">0</text>
<text x="29.6" y="208.5">1</text>
<text x="47.4" y="208.5">2</text>
<text x="65.2" y="208.5">3</text>
<text x="83" y="208.5">4</text>
<text x="100.8" y="208.5">5</text>
<text x="118.5" y="208.5">6</text>
<text x="136.3" y="208.5">7</text>
<text x="154.1" y="208.5">8</text>
<text x="171.9" y="208.5">9</text>
<text x="189.3" y="208.5">10</text>
<text x="207.1" y="208.5">11</text>
<text x="224.9" y="208.5">12</text>
<text x="242.7" y="208.5">13</text>
<text x="260.5" y="208.5">14</text>
<text x="278.3" y="208.5">15</text>
</g>
<g font-size="1.7">
<text x="80.2" y="52.5">SET</text>
<text x="105.2" y="52.5">SET</text>
<text x="130.2" y="52.5">SET</text>
<text x="155.2" y="52.5">SET</text>
<text x="77.8" y="55.4">D</text>
<text x="84.6" y="55.4">Q</text>
<text x="102.8" y="55.4">D</text>
<text x="109.6" y="55.4">Q</text>
<text x="127.8" y="55.4">D</text>
<text x="134.6" y="55.4">Q</text>
<text x="152.9" y="55.4">D</text>
<text x="159.6" y="55.4">Q</text>
<text x="77.8" y="60.4">CLK</text>
<text x="79.1" y="63.2">RESET</text>
<text x="83.5" y="60.4">~Q</text>
<text x="102.8" y="60.4">CLK</text>
<text x="104.1" y="63.2">RESET</text>
<text x="108.5" y="60.4">~Q</text>
<text x="127.8" y="60.4">CLK</text>
<text x="129.2" y="63.2">RESET</text>
<text x="133.6" y="60.4">~Q</text>
<text x="152.9" y="60.4">CLK</text>
<text x="154.2" y="63.2">RESET</text>
<text x="158.6" y="60.4">~Q</text>
<text x="176.2" y="77">D</text>
<text x="176.2" y="75.4">E</text>
<text x="176.2" y="73.7">F</text>
<text x="188" y="77">L</text>
<text x="188" y="75.4">M</text>
<text x="188" y="73.7">N</text>
<text x="176.2" y="82.1">A</text>
<text x="176.2" y="80.4">B</text>
<text x="176.2" y="78.7">C</text>
<text x="188" y="83.7">H</text>
<text x="188" y="82.1">I</text>
<text x="188" y="80.4">J</text>
<text x="188" y="78.7">K</text>
<text x="188" y="85.4">G</text>
<text x="218.6" y="94.2">SET</text>
<text x="215.1" y="97.1">Q</text>
<text x="224.7" y="97.1">T</text>
<text x="215.1" y="102.1">~Q</text>
<text x="217.6" y="104.9">RESET</text>
<text x="222" y="102.1">CLK</text>
<text x="30.1" y="125.9">SET</text>
<text x="68.5" y="125.9">SET</text>
<text x="106.8" y="125.9">SET</text>
<text x="145.2" y="125.9">SET</text>
<text x="26.7" y="128.8">Q</text>
<text x="36.2" y="128.8">J</text>
<text x="65" y="128.8">Q</text>
<text x="74.5" y="128.8">J</text>
<text x="103.4" y="128.8">Q</text>
<text x="112.9" y="128.8">J</text>
<text x="141.7" y="128.8">Q</text>
<text x="151.3" y="128.8">J</text>
<text x="26.7" y="135.4">~Q</text>
<text x="33.6" y="132.1">CLK</text>
<text x="36.2" y="135.4">K</text>
<text x="65" y="135.4">~Q</text>
<text x="72" y="132.1">CLK</text>
<text x="74.5" y="135.4">K</text>
<text x="103.4" y="135.4">~Q</text>
<text x="110.3" y="132.1">CLK</text>
<text x="112.9" y="135.4">K</text>
<text x="141.7" y="135.4">~Q</text>
<text x="148.7" y="132.1">CLK</text>
<text x="151.3" y="135.4">K</text>
<text x="29.1" y="138.3">RESET</text>
<text x="67.5" y="138.3">RESET</text>
<text x="105.8" y="138.3">RESET</text>
<text x="144.2" y="138.3">RESET</text>
<text x="171.2" y="173.8">D</text>
<text x="171.2" y="172.1">E</text>
<text x="171.2" y="170.5">F</text>
<text x="183" y="173.8">L</text>
<text x="183" y="172.1">M</text>
<text x="183" y="170.5">N</text>
<text x="171.2" y="178.8">A</text>
<text x="171.2" y="177.1">B</text>
<text x="171.2" y="175.5">C</text>
<text x="183" y="178.8">I</text>
<text x="183" y="177.1">J</text>
<text x="183" y="175.5">K</text>
<text x="183" y="180.5">H</text>
<text x="183" y="182.1">G</text>
</g>
</svg>
